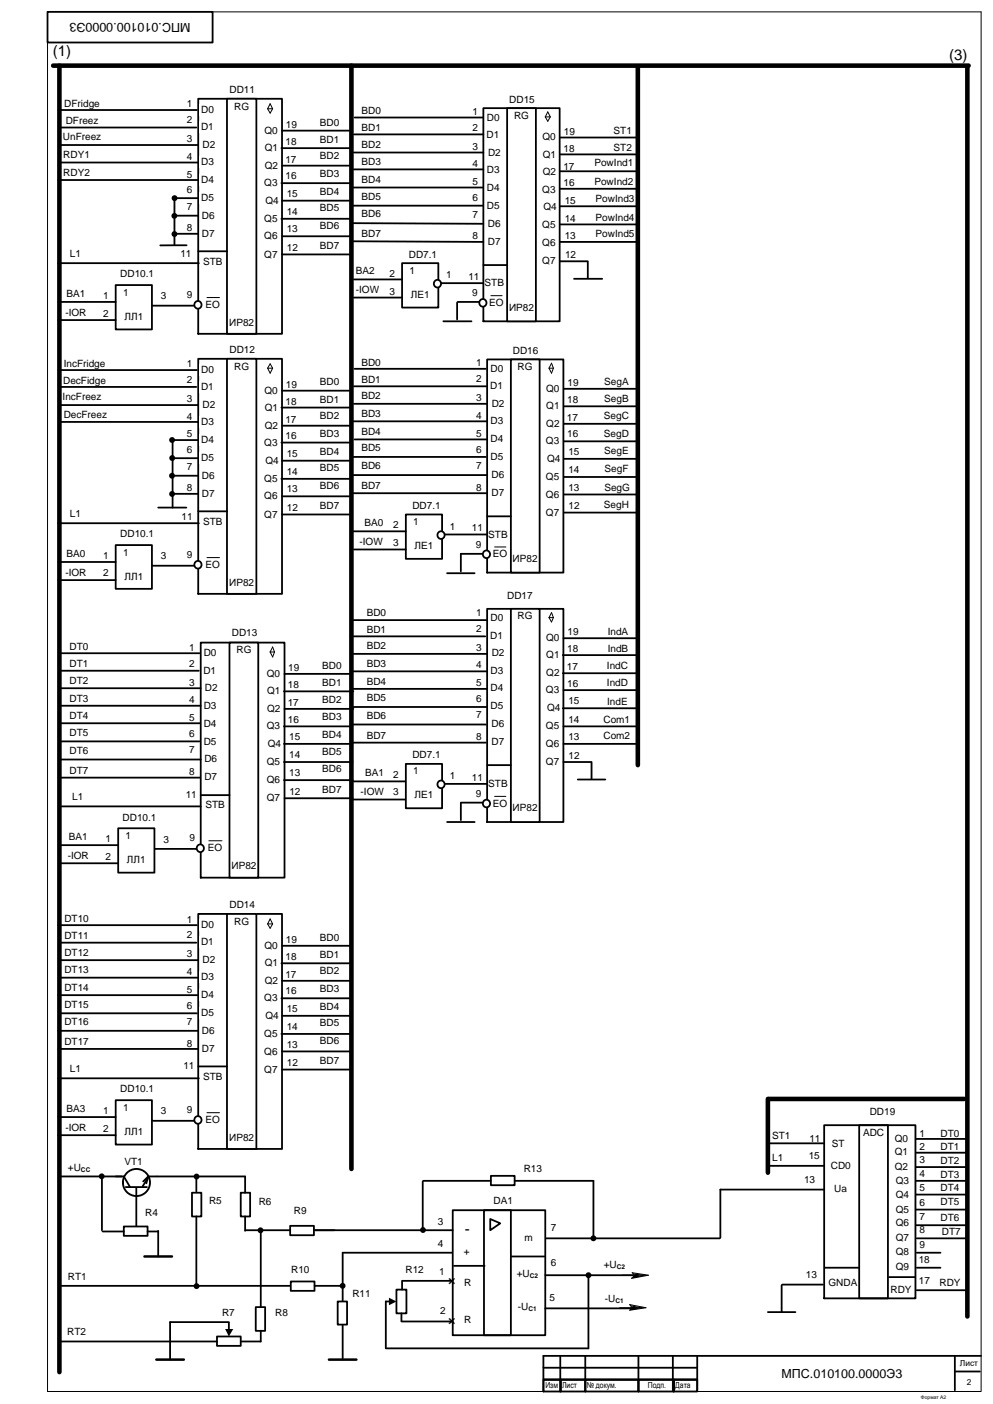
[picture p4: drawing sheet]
<svg xmlns="http://www.w3.org/2000/svg" width="420mm" height="594mm" viewBox="0 0 420 594" stroke-linecap="round" stroke-linejoin="round" font-family="sans-serif">
<path d="M20.1 5.6v583.4h272M20.1 5h395v583.7" fill="none" stroke="#000" stroke-width=".42"/>
<path d="M20.1 5h69.9v13h-69.9z" fill-rule="evenodd" fill="#fff"/>
<g fill="none" stroke="#000" stroke-width=".76">
<path d="M20.1 5h69.9v13h-69.9zM64.6 474.4h19.3M229.9 578.9h65.1M237.1 574.1v14.6M247.6 573.9v14.5M270.1 573.9v14.5M284.7 573.9v14.5M295 573.9v14.5M404 574.1v14.3M415.1 573.9h-185.2v14.8M229.9 583.9h7.4v5.1h-7.4zM230.2 583.9h64.8"/>
<path d="M237.1 583.9h10.5v5.1h-10.5zM247.6 583.9h22.5v5.1h-22.5zM270.1 583.9h15.1v5.1h-15.1zM285 583.9h10v5.1h-10zM404.3 580.5h10.3"/>
</g>
<path d="M291 589h124.1" fill="none" stroke="#000" stroke-width=".42"/>
<g fill="#fff">
<path d="M108.2 442.6h10.1v5.1h-10.1z" fill-rule="evenodd"/>
<path d="M108.2 435h10.1v5h-10.1z" fill-rule="evenodd"/>
<path d="M110.6 397.9h7.7v4.8h-7.7z" fill-rule="evenodd"/>
<path d="M109.5 405.1h8.8v5h-8.8z" fill-rule="evenodd"/>
<path d="M110.3 412.5h8v5h-8z" fill-rule="evenodd"/>
<path d="M108.2 450.3h10.1v5h-10.1z" fill-rule="evenodd"/>
<path d="M108.7 427.6h10.1v5h-10.1z" fill-rule="evenodd"/>
<path d="M108.2 419.9h10.1v5h-10.1z" fill-rule="evenodd"/>
<path d="M85.2 453.5h10v4.8h-10z" fill-rule="evenodd"/>
<path d="M86.3 471.5h10v5h-10z" fill-rule="evenodd"/>
</g>
<path d="M83.9 386.8h35.4v99.5h-35.4z" fill="none" stroke="#000" stroke-width=".76"/>
<path d="M96 386.8h12.5v99.5h-12.5z" fill-rule="evenodd" fill="#fff"/>
<path d="M96 386.8h12.5v99.5h-12.5zM119.1 407.7h29.3M119.3 415.1h29.1M119.3 400.3h28.6M119.1 437.6h29.1M119.1 422.5h28.8M119.3 429.9h28.6M24.6 456.4h59.5M83.9 451.4h12.1M119.3 452.7h28.9M119.3 445h28.9" fill="none" stroke="#000" stroke-width=".76"/>
<path d="M113.2 391.1l1.1-2.2 1.1 2.2M113.2 391.1l1.1 1.8 1.1-1.8M113.2 391.1h2.2M87.6 471h5.3" fill="none" stroke="#000" stroke-width=".42"/>
<circle cx="83.7" cy="474" r="1.58" fill="#fff"/>
<circle cx="83.7" cy="474" r="1.58" fill="none" stroke="#000" stroke-width=".76"/>
<path d="M48.9 465.7h15.4v18.8h-15.4z" fill-rule="evenodd" fill="#fff"/>
<path d="M24.6 472.8h24.3M48.9 465.7h15.4v18.8h-15.4zM24.6 480.5h24.3" fill="none" stroke="#000" stroke-width=".76"/>
<g fill="#fff">
<path d="M84.4 418.8h8.2v5.1h-8.2z" fill-rule="evenodd"/>
<path d="M84.4 396.3h7.1v5.1h-7.1z" fill-rule="evenodd"/>
<path d="M84.4 389.2h8.2v4.8h-8.2z" fill-rule="evenodd"/>
<path d="M84.4 426.2h7.4v5.1h-7.4z" fill-rule="evenodd"/>
<path d="M84.7 433.9h9v5h-9z" fill-rule="evenodd"/>
<path d="M84.7 441.6h9v5h-9z" fill-rule="evenodd"/>
<path d="M84.4 411.2h7.4v5h-7.4z" fill-rule="evenodd"/>
<path d="M84.9 403.8h8v5h-8z" fill-rule="evenodd"/>
</g>
<path d="M65.6 359.3h19.3M24.6 391.6h58.7M24.9 399h58.2M24.9 413.8h59M25.1 406.4h58.8M24.6 421.2h59M24.6 436.3h59.3M24.9 428.9h58.4M24.6 444h59.3" fill="none" stroke="#000" stroke-width=".76"/>
<g fill="#fff">
<path d="M109.3 327.6h9.8v5h-9.8z" fill-rule="evenodd"/>
<path d="M109.3 320.1h9.8v5.1h-9.8z" fill-rule="evenodd"/>
<path d="M111.4 282.8h7.9v5.1h-7.9z" fill-rule="evenodd"/>
<path d="M110.6 290h8.7v5h-8.7z" fill-rule="evenodd"/>
<path d="M111.4 297.7h7.9v5h-7.9z" fill-rule="evenodd"/>
<path d="M109.3 335.2h9.8v5.1h-9.8z" fill-rule="evenodd"/>
<path d="M109.8 312.5h9.8v5h-9.8z" fill-rule="evenodd"/>
<path d="M109.3 305.1h9.8v4.7h-9.8z" fill-rule="evenodd"/>
<path d="M86.3 338.4h10v5h-10z" fill-rule="evenodd"/>
<path d="M87.3 356.7h10.1v5h-10.1z" fill-rule="evenodd"/>
</g>
<path d="M84.9 272h35.5v99.5h-35.5z" fill="none" stroke="#000" stroke-width=".76"/>
<path d="M97.1 272h12.2v99.5h-12.2z" fill-rule="evenodd" fill="#fff"/>
<path d="M97.1 272h12.2v99.5h-12.2zM120.1 292.6h29.4M120.4 285.2h28.6M120.1 314.9h28.9M120.1 307.4h28.9M120.4 300h29.1M84.9 336.5h12.2M120.1 322.5h29.1M120.1 330.2h29.1M120.4 337.9h28.8M25.7 341.3h59.2" fill="none" stroke="#000" stroke-width=".76"/>
<path d="M114.3 276l1.1-2.2 .8 2.2M114.3 276l1.1 2.1 .8-2.1M114.3 276h1.9M88.4 355.9h5.5" fill="none" stroke="#000" stroke-width=".42"/>
<circle cx="84.7" cy="359" r="1.58" fill="#fff"/>
<circle cx="84.7" cy="359" r="1.58" fill="none" stroke="#000" stroke-width=".76"/>
<path d="M50 350.6h15.4v18.8h-15.4z" fill-rule="evenodd" fill="#fff"/>
<path d="M25.7 357.7h24.3M50 350.6h15.4v18.8h-15.4zM25.7 365.4h24.3" fill="none" stroke="#000" stroke-width=".76"/>
<g fill="#fff">
<path d="M85.5 303.7h8.2v5.1h-8.2z" fill-rule="evenodd"/>
<path d="M85.5 281.3h7.1v5h-7.1z" fill-rule="evenodd"/>
<path d="M85.5 274.1h8.2v5h-8.2z" fill-rule="evenodd"/>
<path d="M85.5 311.4h7.1v5h-7.1z" fill-rule="evenodd"/>
<path d="M85.7 318.8h9v5h-9z" fill-rule="evenodd"/>
<path d="M85.7 326.5h9v5h-9z" fill-rule="evenodd"/>
<path d="M85.5 296.3h7.1v4.8h-7.1z" fill-rule="evenodd"/>
<path d="M86 288.9h7.7v5.1h-7.7z" fill-rule="evenodd"/>
</g>
<path d="M64.6 239.4h19.3M25.7 276.5h58.7M25.7 283.9h58.4M25.7 298.7h59.2M25.9 291.3h59M25.7 306.1h59M25.9 313.8h58.5M25.7 321.5h59.2M25.7 329.1h59" fill="none" stroke="#000" stroke-width=".76"/>
<g fill="#fff">
<path d="M108.2 207.7h10.1v5h-10.1z" fill-rule="evenodd"/>
<path d="M108.2 200h10.1v5.1h-10.1z" fill-rule="evenodd"/>
<path d="M110.6 162.7h7.7v5h-7.7z" fill-rule="evenodd"/>
<path d="M109.5 170.1h8.8v5.1h-8.8z" fill-rule="evenodd"/>
<path d="M110.3 177.5h8v5.1h-8z" fill-rule="evenodd"/>
<path d="M108.2 215.4h10.1v5h-10.1z" fill-rule="evenodd"/>
<path d="M108.7 192.4h10.1v5h-10.1z" fill-rule="evenodd"/>
<path d="M108.2 184.9h10.1v5.1h-10.1z" fill-rule="evenodd"/>
<path d="M85.2 218.3h10v5h-10z" fill-rule="evenodd"/>
<path d="M86.3 236.5h10v5.1h-10z" fill-rule="evenodd"/>
</g>
<path d="M83.9 151.9h35.4v99.5h-35.4z" fill="none" stroke="#000" stroke-width=".76"/>
<path d="M96 151.9h12.5v99.5h-12.5z" fill-rule="evenodd" fill="#fff"/>
<path d="M96 151.9h12.5v99.5h-12.5zM119.1 172.5h29.3M119.3 165.4h28.6M119.1 187.3h28.8M119.3 180.2h29.1M119.3 195h28.6M83.9 216.4h12.1M119.1 202.7h29.1M119.3 217.8h28.9M119.3 210.1h28.9M24.6 221.5h59.5" fill="none" stroke="#000" stroke-width=".76"/>
<path d="M113.2 155.8l1.1-1.8 1.1 1.8M113.2 155.8l1.1 2.2 1.1-2.2M113.2 155.8h2.2M87.6 236h5.3" fill="none" stroke="#000" stroke-width=".42"/>
<circle cx="83.7" cy="239" r="1.58" fill="#fff"/>
<circle cx="83.7" cy="239" r="1.58" fill="none" stroke="#000" stroke-width=".76"/>
<path d="M48.9 230.7h15.4v18.5h-15.4z" fill-rule="evenodd" fill="#fff"/>
<path d="M24.6 237.9h24.3M48.9 230.7h15.4v18.5h-15.4zM24.6 245.5h24.3" fill="none" stroke="#000" stroke-width=".76"/>
<g fill="#fff">
<path d="M84.4 183.6h8.2v5h-8.2z" fill-rule="evenodd"/>
<path d="M84.4 161.4h7.1v5h-7.1z" fill-rule="evenodd"/>
<path d="M84.4 154h8.2v5h-8.2z" fill-rule="evenodd"/>
<path d="M84.4 191.3h7.4v5h-7.4z" fill-rule="evenodd"/>
<path d="M84.7 199h9v5h-9z" fill-rule="evenodd"/>
<path d="M84.7 206.6h9v5.1h-9z" fill-rule="evenodd"/>
<path d="M84.4 176.2h7.4v5h-7.4z" fill-rule="evenodd"/>
<path d="M84.9 168.8h8v5h-8z" fill-rule="evenodd"/>
</g>
<path d="M64.6 129.4h19.3M24.6 156.6h58.7M24.9 163.8h58.2M24.9 178.6h59M25.1 171.4h58.8M72.8 186.3h11.1M72.8 193.9h11.1M73 186.5v28.3M66.9 214.8h11.9M72.8 201.3h11.1M72.8 209h11.1" fill="none" stroke="#000" stroke-width=".76"/>
<g fill="#000">
<circle cx="72.8" cy="186.2" r="1.24"/>
<circle cx="72.9" cy="193.9" r="1.24"/>
<circle cx="72.8" cy="201.4" r="1.24"/>
<circle cx="72.8" cy="209.1" r="1.24"/>
</g>
<g fill="#fff">
<path d="M108.2 97.6h10.1v5.1h-10.1z" fill-rule="evenodd"/>
<path d="M108.2 90.2h10.1v4.8h-10.1z" fill-rule="evenodd"/>
<path d="M110.6 52.9h7.7v4.8h-7.7z" fill-rule="evenodd"/>
<path d="M109.5 60.1h8.8v5h-8.8z" fill-rule="evenodd"/>
<path d="M110.3 67.7h8v4.8h-8z" fill-rule="evenodd"/>
<path d="M108.2 105.3h10.1v5h-10.1z" fill-rule="evenodd"/>
<path d="M108.7 82.6h10.1v5h-10.1z" fill-rule="evenodd"/>
<path d="M108.2 74.9h10.1v5h-10.1z" fill-rule="evenodd"/>
<path d="M85.2 108.5h10v4.7h-10z" fill-rule="evenodd"/>
<path d="M86.3 126.5h10v5h-10z" fill-rule="evenodd"/>
</g>
<path d="M83.9 41.8h35.4v99.5h-35.4z" fill="none" stroke="#000" stroke-width=".76"/>
<path d="M96 41.8h12.5v99.5h-12.5z" fill-rule="evenodd" fill="#fff"/>
<path d="M96 41.8h12.5v99.5h-12.5zM119.3 55.3h28.6M119.1 62.7h29.3M119.1 77.5h28.8M119.3 70.1h29.1M119.1 92.6h29.1M119.3 84.9h28.6M24.6 111.4h59.5M83.9 106.4h12.1M119.3 107.7h28.9M119.3 100h28.9" fill="none" stroke="#000" stroke-width=".76"/>
<path d="M113.2 46l1.1-2.1 1.1 2.1M113.2 46l1.1 1.9 1.1-1.9M113.2 46h2.2M87.6 125.9h5.3" fill="none" stroke="#000" stroke-width=".42"/>
<circle cx="83.7" cy="129" r="1.58" fill="#fff"/>
<circle cx="83.7" cy="129" r="1.58" fill="none" stroke="#000" stroke-width=".76"/>
<path d="M48.9 120.6h15.4v18.8h-15.4z" fill-rule="evenodd" fill="#fff"/>
<path d="M24.6 135.5h24.3M24.6 127.8h24.3M48.9 120.6h15.4v18.8h-15.4z" fill="none" stroke="#000" stroke-width=".76"/>
<g fill="#fff">
<path d="M84.4 73.8h8.2v5h-8.2z" fill-rule="evenodd"/>
<path d="M84.4 51.3h7.1v5.1h-7.1z" fill-rule="evenodd"/>
<path d="M84.4 44.2h8.2v4.7h-8.2z" fill-rule="evenodd"/>
<path d="M84.4 81.5h7.4v4.8h-7.4z" fill-rule="evenodd"/>
<path d="M84.7 88.9h9v5h-9z" fill-rule="evenodd"/>
<path d="M84.7 96.6h9v5h-9z" fill-rule="evenodd"/>
<path d="M84.4 66.1h7.4v5.1h-7.4z" fill-rule="evenodd"/>
<path d="M84.9 59h8v4.8h-8z" fill-rule="evenodd"/>
</g>
<path d="M24.6 46.6h58.7M24.9 54h58.2M24.6 76.2h59M24.9 68.8h59M25.1 61.4h58.8M73.8 83.9h10.1M73.8 91.3h10.1M73.8 99h10.1M73.8 83.6v20.1M78.9 103.8l-11.1 .1M193.7 127.8h10.8" fill="none" stroke="#000" stroke-width=".76"/>
<g fill="#000">
<circle cx="73.8" cy="91.4" r="1.24"/>
<circle cx="73.8" cy="99.1" r="1.24"/>
<circle cx="73.9" cy="83.9" r="1.24"/>
</g>
<path d="M22.5 27.8h387.3M25.1 27.8v553M148.7 27.8v467" fill="none" stroke="#000" stroke-width="1.9"/>
<g fill="#fff">
<path d="M225.7 100.5h10v5.1h-10z" fill-rule="evenodd"/>
<path d="M205.3 77h8.2v5h-8.2z" fill-rule="evenodd"/>
<path d="M205.3 54.5h7.2v5h-7.2z" fill-rule="evenodd"/>
<path d="M205.3 47.4h8.2v5h-8.2z" fill-rule="evenodd"/>
<path d="M225.7 92.9h10v5h-10z" fill-rule="evenodd"/>
<path d="M228.1 55.6h7.6v5h-7.6z" fill-rule="evenodd"/>
<path d="M205.3 84.7h7.2v5h-7.2z" fill-rule="evenodd"/>
<path d="M204.5 92.1h8.2v5h-8.2z" fill-rule="evenodd"/>
<path d="M204.5 99.7h8.2v5.1h-8.2z" fill-rule="evenodd"/>
<path d="M227.3 63h8.7v5h-8.7z" fill-rule="evenodd"/>
<path d="M227.8 70.4h8.2v5h-8.2z" fill-rule="evenodd"/>
<path d="M225.7 108.2h10v5h-10z" fill-rule="evenodd"/>
<path d="M226.2 85.2h10.1v5h-10.1z" fill-rule="evenodd"/>
<path d="M225.7 77.8h10v5h-10z" fill-rule="evenodd"/>
<path d="M204.3 117.5h10v5h-10z" fill-rule="evenodd"/>
<path d="M205.3 69.6h7.2v4.7h-7.2z" fill-rule="evenodd"/>
<path d="M205.8 62.2h10.1v5h-10.1z" fill-rule="evenodd"/>
<path d="M206.4 125.7h10v5h-10z" fill-rule="evenodd"/>
</g>
<path d="M204.5 45.8h32.3v90.2h-32.3z" fill="none" stroke="#000" stroke-width=".76"/>
<path d="M214.6 45.8h12.1v90.2h-12.1z" fill-rule="evenodd" fill="#fff"/>
<g fill="none" stroke="#000" stroke-width=".76">
<path d="M149.8 56.9h54.7M150 49.7h54.3M214.6 45.8h12.1v90.2h-12.1zM237.1 58.2h32.8M149.2 79.4h55.1M149.5 71.7h55M149.8 64.6h54.7M237.1 65.4h32.8M237.1 72.5h32.8M237.1 79.9h32.8M149.5 87h54.8M149.5 94.5l55 .2"/>
<path d="M237.1 87.3h32.8M237.1 95h32.8M149.5 102.1l55 .3M178.3 119.9h26.2M204.5 112.2h10.1M237.1 110.6h11.3M237.1 102.4h32.8"/>
</g>
<path d="M207.7 125.1h4.8" fill="none" stroke="#000" stroke-width=".42"/>
<circle cx="204.3" cy="128.2" r="1.58" fill="#fff"/>
<g fill="none" stroke="#000" stroke-width=".76">
<path d="M187.6 136h11.9M193.4 128.1v7.1"/>
<circle cx="204.3" cy="128.2" r="1.58"/>
</g>
<path d="M230.7 49.5l1.1-2.1 1 2.1M230.7 49.5l1.1 1.8 1-1.8M230.7 49.5h2.1" fill="none" stroke="#000" stroke-width=".42"/>
<path d="M170.1 111.4h15.4v18.8h-15.4z" fill-rule="evenodd" fill="#fff"/>
<path d="M149.8 118.3h20.3M170.1 111.4h15.4v18.8h-15.4zM149.8 125.9h20.1" fill="none" stroke="#000" stroke-width=".76"/>
<circle cx="185" cy="120" r="1.58" fill="#fff"/>
<g fill="none" stroke="#000" stroke-width=".76">
<path d="M195 234.4h11.1"/>
<circle cx="185" cy="120" r="1.58"/>
</g>
<g fill="#fff">
<path d="M227.3 206.9h10v5h-10z" fill-rule="evenodd"/>
<path d="M206.9 183.4h8.2v5h-8.2z" fill-rule="evenodd"/>
<path d="M206.6 161.1h7.4v4.8h-7.4z" fill-rule="evenodd"/>
<path d="M206.9 153.7h8.2v5.1h-8.2z" fill-rule="evenodd"/>
<path d="M227.3 199.2h10v5.1h-10z" fill-rule="evenodd"/>
<path d="M229.7 162.2h7.6v4.8h-7.6z" fill-rule="evenodd"/>
<path d="M206.9 191h7.1v5.1h-7.1z" fill-rule="evenodd"/>
<path d="M206.1 198.4h8.2v5.1h-8.2z" fill-rule="evenodd"/>
<path d="M206.1 206.1h8.2v5h-8.2z" fill-rule="evenodd"/>
<path d="M228.9 169.3h8.7v5.1h-8.7z" fill-rule="evenodd"/>
<path d="M229.4 176.7h8.2v5.1h-8.2z" fill-rule="evenodd"/>
<path d="M227.3 214.6h10v5h-10z" fill-rule="evenodd"/>
<path d="M227.8 191.8h10.1v5h-10.1z" fill-rule="evenodd"/>
<path d="M227.3 184.1h10v5.1h-10z" fill-rule="evenodd"/>
<path d="M205.8 223.8h10.1v5.1h-10.1z" fill-rule="evenodd"/>
<path d="M206.9 175.9h7.1v5.1h-7.1z" fill-rule="evenodd"/>
<path d="M207.4 168.5h9.8v5.1h-9.8z" fill-rule="evenodd"/>
<path d="M208 232h9.8v5.1h-9.8z" fill-rule="evenodd"/>
</g>
<path d="M206.1 152.1h32.3v90.3h-32.3z" fill="none" stroke="#000" stroke-width=".76"/>
<path d="M216.2 152.1h12.1v90.3h-12.1z" fill-rule="evenodd" fill="#fff"/>
<g fill="none" stroke="#000" stroke-width=".76">
<path d="M150 156.1h55.6M216.2 152.1h12.1v90.3h-12.1zM149.5 178.3h56.6M149.8 163.5h56M149.8 170.9h56.3M238.7 172h31.2M238.7 179.4h31.2M238.7 164.6h31.2M149.5 193.4h56.1M150 186h55.8M238.7 194.2h31.2M238.7 186.8h31.2"/>
<path d="M149.5 201.1h56.6M149.5 208.8h56.6M206.1 218.5h10.1M238.7 217h31.2M238.7 201.9h31.2M238.7 209.3h31.2M179.7 226.2h26.4"/>
</g>
<path d="M209.3 231.5h4.7" fill="none" stroke="#000" stroke-width=".42"/>
<circle cx="205.8" cy="234.6" r="1.58" fill="#fff"/>
<g fill="none" stroke="#000" stroke-width=".76">
<path d="M195 234.4v7.4M189.2 242.6h11.6"/>
<circle cx="205.8" cy="234.6" r="1.58"/>
</g>
<path d="M232.3 155.8l1.1-2.1 .8 2.1M232.3 155.8l1.1 2.2 .8-2.2M232.3 155.8h1.9" fill="none" stroke="#000" stroke-width=".42"/>
<path d="M171.7 217.8h15.4v18.7h-15.4z" fill-rule="evenodd" fill="#fff"/>
<path d="M171.7 217.8h15.4v18.7h-15.4zM149.5 224.9h22.2M149.8 232.6h21.9" fill="none" stroke="#000" stroke-width=".76"/>
<circle cx="186.6" cy="226.5" r="1.58" fill="#fff"/>
<g fill="none" stroke="#000" stroke-width=".76">
<path d="M242.9 118h11.9M248.7 110.6v7.1M195 339.7h11.1"/>
<circle cx="186.6" cy="226.5" r="1.58"/>
</g>
<g fill="#fff">
<path d="M227.3 312.5h10v4.7h-10z" fill-rule="evenodd"/>
<path d="M206.9 288.9h8.2v5.1h-8.2z" fill-rule="evenodd"/>
<path d="M206.6 266.4h7.4v5.1h-7.4z" fill-rule="evenodd"/>
<path d="M206.9 259.3h8.2v5h-8.2z" fill-rule="evenodd"/>
<path d="M227.3 304.8h10v5h-10z" fill-rule="evenodd"/>
<path d="M229.7 267.5h7.6v5h-7.6z" fill-rule="evenodd"/>
<path d="M206.9 296.6h7.1v5h-7.1z" fill-rule="evenodd"/>
<path d="M206.1 304h8.2v5h-8.2z" fill-rule="evenodd"/>
<path d="M206.1 311.7h8.2v5h-8.2z" fill-rule="evenodd"/>
<path d="M228.9 274.9h8.7v5h-8.7z" fill-rule="evenodd"/>
<path d="M229.4 282.3h8.2v5h-8.2z" fill-rule="evenodd"/>
<path d="M227.3 320.1h10v5.1h-10z" fill-rule="evenodd"/>
<path d="M227.8 297.1h10.1v5.1h-10.1z" fill-rule="evenodd"/>
<path d="M227.3 289.7h10v5h-10z" fill-rule="evenodd"/>
<path d="M205.8 329.4h10.1v4.8h-10.1z" fill-rule="evenodd"/>
<path d="M206.9 281.3h7.1v5h-7.1z" fill-rule="evenodd"/>
<path d="M207.4 274.1h9.8v5h-9.8z" fill-rule="evenodd"/>
<path d="M208 337.6h9.8v5h-9.8z" fill-rule="evenodd"/>
</g>
<path d="M206.1 257.7h32.3v90.2h-32.3z" fill="none" stroke="#000" stroke-width=".76"/>
<path d="M216.2 257.7h12.1v90.2h-12.1z" fill-rule="evenodd" fill="#fff"/>
<g fill="none" stroke="#000" stroke-width=".76">
<path d="M216.2 257.7h12.1v90.2h-12.1zM148.2 269.3h57.1M148.4 262.5h57.4M149 276.8h57.1M238.1 277.3h31.8M238.4 270.1h31.5M148.4 299.2h57.4M148.7 291.6h57.4M149 284.2h57.1M238.1 285h31.8M238.1 299.8h31.5M238.4 292.1h31.5"/>
<path d="M148.4 306.7h57.2M148.4 314.3h57.2M238.4 307.4h31.5M238.4 314.9h31.5M179.7 331.8h26.4M206.1 323.8h10.1M238.4 322.5h11.6"/>
</g>
<path d="M209.3 337.1h4.7" fill="none" stroke="#000" stroke-width=".42"/>
<circle cx="205.8" cy="340.1" r="1.58" fill="#fff"/>
<g fill="none" stroke="#000" stroke-width=".76">
<path d="M195 340v7.1M189.2 347.9h11.6"/>
<circle cx="205.8" cy="340.1" r="1.58"/>
</g>
<path d="M232.3 261.4l1.1-2.1 .8 2.1M232.3 261.4l1.1 1.9 .8-1.9M232.3 261.4h1.9" fill="none" stroke="#000" stroke-width=".42"/>
<path d="M171.7 323.3h15.4v18.8h-15.4z" fill-rule="evenodd" fill="#fff"/>
<path d="M148.7 338.4h22.7M149.2 330.7h22.2M171.7 323.3h15.4v18.8h-15.4z" fill="none" stroke="#000" stroke-width=".76"/>
<circle cx="186.6" cy="332" r="1.58" fill="#fff"/>
<g fill="none" stroke="#000" stroke-width=".76">
<path d="M244.5 329.9h11.6M250.3 322.5v7.2"/>
<circle cx="186.6" cy="332" r="1.58"/>
</g>
<path d="M409.3 28.3v528.9M324.9 465.1v31.3" fill="none" stroke="#000" stroke-width="1.9"/>
<g fill="#fff">
<path d="M349.8 540.5h13.7v5.1h-13.7z" fill-rule="evenodd"/>
<path d="M375.2 543.5h12.1v5h-12.1z" fill-rule="evenodd"/>
<path d="M350.6 500.9h10v5h-10z" fill-rule="evenodd"/>
<path d="M376.5 491.6h9.8v5h-9.8z" fill-rule="evenodd"/>
<path d="M376.5 479.4h9.8v5.1h-9.8z" fill-rule="evenodd"/>
<path d="M349.8 481.5h10v5.1h-10z" fill-rule="evenodd"/>
<path d="M363.5 476.2h12.2v73.3h-12.2z" fill-rule="evenodd"/>
</g>
<path d="M363.5 476.2h12.2v73.3h-12.2zM387.6 482.1h21.7M387.6 487.9h21.4M387.9 546.1h21.1" fill="none" stroke="#000" stroke-width=".76"/>
<g fill="#fff">
<path d="M376.5 485.2h9.8v5.1h-9.8z" fill-rule="evenodd"/>
<path d="M376.8 509.9h10v5h-10z" fill-rule="evenodd"/>
<path d="M376.8 497.4h10v5h-10z" fill-rule="evenodd"/>
<path d="M376.8 503.2h10v5.1h-10z" fill-rule="evenodd"/>
<path d="M376.8 527.3h10v5h-10z" fill-rule="evenodd"/>
<path d="M376.8 515.4h10v5h-10z" fill-rule="evenodd"/>
<path d="M376.8 521.2h10v5.1h-10z" fill-rule="evenodd"/>
<path d="M376.8 533.9h10v5.1h-10z" fill-rule="evenodd"/>
</g>
<path d="M348.7 476.2h38.6v73.3h-38.6zM387.6 494h21.4M387.6 499.8h21.7M387.6 505.6h21.7M387.6 512h21.7M387.6 518.6h21.4M387.9 524.1h21.1M387.9 530.2h10M387.9 536.6h10" fill="none" stroke="#000" stroke-width=".76"/>
<path d="M350.8 491.1h10.1v5h-10.1z" fill-rule="evenodd" fill="#fff"/>
<path d="M324.9 493.4h23.8M325.2 483.9h23.5M349 536.6h14.3M96.8 559.6h-24.8v15.9M330.7 544v11.4M331 543.7h17.2M376.2 540.5h10.9M145 560.7v14.8" fill="none" stroke="#000" stroke-width=".76"/>
<g fill="#fff">
<path d="M192.9 540.8h10v5h-10z" fill-rule="evenodd"/>
<path d="M193.9 517.3h7.4v6.6h-7.4z" fill-rule="evenodd"/>
<path d="M193.1 527.6h8.8v5h-8.8z" fill-rule="evenodd"/>
<path d="M192.9 556.2h10v5h-10z" fill-rule="evenodd"/>
<path d="M216.7 521.5h13.8v5h-13.8z" fill-rule="evenodd"/>
<path d="M204.8 512.2h11.4v52.9h-11.4z" fill-rule="evenodd"/>
</g>
<path d="M191.6 512.2h39.1v52.9h-39.1zM204.8 512.2h11.4v52.9h-11.4z" fill="none" stroke="#000" stroke-width=".76"/>
<path d="M207.4 515.9l4.3 1.9-4.3 2.9z" fill="#fff"/>
<g fill="none" stroke="#000" stroke-width=".76">
<path d="M25.4 497.9h26.2M43.1 497.9v22.8M66.4 497.9h37.3M207.4 515.9l4.3 1.9-4.3 2.9zM125.4 520.7h66.2M145 530.2h46.3M192.1 535.8h13M216.4 531.8h14.1M230.7 539.8h37.1M231 524.1h73.5M169.9 559.3h21.7M170.1 542.1h21.5"/>
<path d="M230.7 553.8h36"/>
</g>
<circle cx="43" cy="497.9" r="1.24" fill="#000"/>
<path d="M52.4 519.1h10v4h-10z" fill-rule="evenodd" fill="#fff"/>
<path d="M48.9 497.9h3.5l2.6 4.5M66.4 497.9h-3.4l-2.7 4.3M52.4 519.1h10v4h-10zM53.2 502.4h9M57.7 502.7v16.1M60.6 500.1l2.1-2.2-.8 3M43.4 521.2h9M62.4 521.2h4.5M66.9 521v10.8M25.7 544.2h97.3" fill="none" stroke="#000" stroke-width=".76"/>
<path d="M167.7 545.8h4.3v10.1h-4.3z" fill-rule="evenodd" fill="#fff"/>
<path d="M249 539.8v30.9M164.8 550.9h-1.6v19.8M167.7 545.8h4.3v10.1h-4.3zM169.9 555.9v3.2M170.1 542.4v3.4" fill="none" stroke="#000" stroke-width=".76"/>
<g fill="#000">
<path d="M164.6 549.3l3.1 1.6-3.1 1.5z"/>
<circle cx="249" cy="539.7" r="1.24"/>
</g>
<path d="M28 491.9h11.4v5h-11.4z" fill-rule="evenodd" fill="#fff"/>
<g fill="none" stroke="#000" stroke-width=".42">
<path d="M263.3 539.8h10M267.5 538.7l6.9 1.1-7.2 1.3 1.4-1.3zM268 539.2l4 .6M270.1 539.8l-.8 .5M272.5 539.8l-4.5 1M268.8 540l-.8 .5"/>
<circle cx="269.1" cy="540" r=".57"/>
</g>
<circle cx="269.1" cy="540" r=".57" fill="#000"/>
<path d="M81.2 504.8h4v10.1h-4z" fill-rule="evenodd" fill="#fff"/>
<path d="M83.1 497.9v6.4M81.2 504.8h4v10.1h-4zM83.1 514.9v29.3" fill="none" stroke="#000" stroke-width=".76"/>
<g fill="#000">
<circle cx="83.2" cy="498" r="1.24"/>
<circle cx="83.2" cy="544.4" r="1.24"/>
</g>
<path d="M101.9 504.8h3.9v10.1h-3.9z" fill-rule="evenodd" fill="#fff"/>
<path d="M103.7 497.9v6.9M101.9 504.8h3.9v10.1h-3.9z" fill="none" stroke="#000" stroke-width=".76"/>
<path d="M108.2 553.2h4v10.1h-4z" fill-rule="evenodd" fill="#fff"/>
<path d="M110.3 520.7v32.5M108.2 553.2h4v10.1h-4z" fill="none" stroke="#000" stroke-width=".76"/>
<circle cx="110.2" cy="520.7" r="1.24" fill="#000"/>
<path d="M91.8 565.7h10.1v3.9h-10.1z" fill-rule="evenodd" fill="#fff"/>
<path d="M103.7 514.9v6.1M103.7 520.7h19.1M96.8 559.9v2.9M25.1 567.8h66.7M91.8 565.7h10.1v3.9h-10.1zM110.3 563.3v4.5h-8.2" fill="none" stroke="#000" stroke-width=".76"/>
<path d="M95.2 562.5h3.5l-1.9 3.2z" fill="#000"/>
<path d="M122.8 518.8h10v4h-10z" fill-rule="evenodd" fill="#fff"/>
<path d="M122.8 518.8h10v4h-10z" fill="none" stroke="#000" stroke-width=".76"/>
<path d="M123 542.4h10.1v4h-10.1z" fill-rule="evenodd" fill="#fff"/>
<path d="M123 542.4h10.1v4h-10.1z" fill="none" stroke="#000" stroke-width=".76"/>
<g fill="#fff">
<path d="M254.8 532.6h11.4v5h-11.4z" fill-rule="evenodd"/>
<path d="M255.3 547.2h11.4v5h-11.4z" fill-rule="evenodd"/>
</g>
<g fill="none" stroke="#000" stroke-width=".42">
<path d="M262.2 553.5h10.1M266.4 552.2l6.9 1.3-6.9 1.1 1.1-1.1zM267 552.7l3.9 .8M267.8 553.5l-.6 .8M269.3 553.5l-1 .3M271.5 553.5l-4.5 .8"/>
<circle cx="268.1" cy="553.7" r=".57"/>
</g>
<g fill="#000">
<circle cx="251.1" cy="524.1" r="1.24"/>
<circle cx="268.1" cy="553.7" r=".57"/>
</g>
<path d="M251.1 499.8v24.3M132.8 520.7h8.8M145 530.2v13.8M133.1 544.2h11.9M163.5 570.7h85.5" fill="none" stroke="#000" stroke-width=".76"/>
<path d="M142.9 550.9h3.9v9.8h-3.9z" fill-rule="evenodd" fill="#fff"/>
<path d="M142.9 550.9h3.9v9.8h-3.9zM145 544.2v6.4" fill="none" stroke="#000" stroke-width=".76"/>
<circle cx="145" cy="544.2" r="1.24" fill="#000"/>
<path d="M207.7 497.7h10.1v3.9h-10.1z" fill-rule="evenodd" fill="#fff"/>
<path d="M179.1 499.8h28.6M207.7 497.7h10.1v3.9h-10.1zM217.8 499.8h33.3M178.9 500.1v20.6" fill="none" stroke="#000" stroke-width=".76"/>
<circle cx="179" cy="520.6" r="1.24" fill="#000"/>
<g fill="#fff">
<path d="M218 536.8h11.4v5.1h-11.4z" fill-rule="evenodd"/>
<path d="M218.5 550.9h11.4v4.7h-11.4z" fill-rule="evenodd"/>
</g>
<path d="M61.1 531.8h11.7M66.1 575.5h11.7M139.2 575.5h11.6" fill="none" stroke="#000" stroke-width="1.1"/>
<path d="M348.7 503.5h-43.9v20.4M324.9 555.4h11.6" fill="none" stroke="#000" stroke-width=".76"/>
<path d="M269.9 28v295.8M325.2 465.1h82.8" fill="none" stroke="#000" stroke-width="1.9"/>
<circle cx="57.7" cy="500.5" r="5.7" fill="none" stroke="#000" stroke-width=".79"/>
<g font-size="6.4">
<text x="188.6" y="542.3" transform="rotate(45 188.6 542.3)">+</text>
<text x="188.6" y="559.2" transform="rotate(45 188.6 559.2)">+</text>
</g>
<g font-size="6.3">
<text x="22.4" y="23.7">(1)</text>
<text x="401.6" y="25.2">(3)</text>
<text x="196.6" y="522.5">-</text>
</g>
<g font-size="5.3">
<text x="80.6" y="9.9" transform="rotate(-180 80.6 9.9)">МПС.010100.0000Э3</text>
<text x="330.7" y="583.3">МПС.010100.0000Э3</text>
</g>
<g font-size="4.2">
<text x="97.1" y="39.3">DD11</text>
<text x="27.2" y="45.1">DFridge</text>
<text x="79.1" y="45.5">1</text>
<text x="85.2" y="47.8">D0</text>
<text x="99.1" y="46.4">RG</text>
<text x="215.5" y="43.5">DD15</text>
<text x="27.8" y="52.4">DFreez</text>
<text x="79.1" y="52.1">2</text>
<text x="135.3" y="53.1">BD0</text>
<text x="153" y="48.2">BD0</text>
<text x="199.9" y="48.7">1</text>
<text x="206" y="51.1">D0</text>
<text x="217.5" y="50.2">RG</text>
<text x="26.6" y="59.4">UnFreez</text>
<text x="85.1" y="55.1">D1</text>
<text x="111.9" y="56.6">Q0</text>
<text x="121" y="54.2">19</text>
<text x="153" y="55.5">BD1</text>
<text x="199.9" y="55.4">2</text>
<text x="205.9" y="58.4">D1</text>
<text x="229.5" y="59.4">Q0</text>
<text x="238.6" y="57">19</text>
<text x="259.6" y="56.8">ST1</text>
<text x="79.1" y="60.3">3</text>
<text x="85.7" y="62.6">D2</text>
<text x="112" y="63.9">Q1</text>
<text x="120.8" y="61.4">18</text>
<text x="135.3" y="60.4">BD1</text>
<text x="153" y="62.5">BD2</text>
<text x="199.9" y="63.5">3</text>
<text x="206.5" y="65.9">D2</text>
<text x="238.5" y="64.2">18</text>
<text x="259.6" y="63.8">ST2</text>
<text x="26.8" y="66.9">RDY1</text>
<text x="79.1" y="67.6">4</text>
<text x="85.2" y="70">D3</text>
<text x="112" y="71.4">Q2</text>
<text x="120.7" y="69">17</text>
<text x="135.3" y="67.4">BD2</text>
<text x="153" y="70">BD3</text>
<text x="199.9" y="70.9">4</text>
<text x="229.6" y="66.7">Q1</text>
<text x="238.4" y="71.8">17</text>
<text x="251.5" y="70.4">PowInd1</text>
<text x="26.8" y="74.4">RDY2</text>
<text x="79.1" y="75.1">5</text>
<text x="85.2" y="77.5">D4</text>
<text x="120.8" y="75.9">16</text>
<text x="135.3" y="74.9">BD3</text>
<text x="153" y="77.5">BD4</text>
<text x="206" y="73.2">D3</text>
<text x="229.6" y="74.2">Q2</text>
<text x="79.1" y="81.9">6</text>
<text x="111.8" y="78.7">Q3</text>
<text x="121.3" y="83.4">15</text>
<text x="135.3" y="82.4">BD4</text>
<text x="199.9" y="78.4">5</text>
<text x="206" y="80.7">D4</text>
<text x="229.5" y="81.6">Q3</text>
<text x="238.5" y="78.7">16</text>
<text x="251.5" y="78.4">PowInd2</text>
<text x="79.1" y="88.8">7</text>
<text x="85.2" y="85.1">D5</text>
<text x="112.3" y="86.2">Q4</text>
<text x="135.3" y="89.4">BD5</text>
<text x="153" y="84.5">BD5</text>
<text x="199.9" y="85.1">6</text>
<text x="206" y="88.4">D5</text>
<text x="230" y="89.1">Q4</text>
<text x="239" y="86.2">15</text>
<text x="252" y="85.4">PowInd3</text>
<text x="85.5" y="92.6">D6</text>
<text x="111.8" y="93.9">Q5</text>
<text x="121.3" y="90.9">14</text>
<text x="153" y="92">BD6</text>
<text x="199.9" y="92.1">7</text>
<text x="206.5" y="95.9">D6</text>
<text x="239" y="93.9">14</text>
<text x="252" y="93.4">PowInd4</text>
<text x="79.1" y="98">8</text>
<text x="85.5" y="100.3">D7</text>
<text x="111.8" y="101.4">Q6</text>
<text x="121.3" y="98.4">13</text>
<text x="135.3" y="96.9">BD6</text>
<text x="153" y="100.5">BD7</text>
<text x="199.9" y="101.2">8</text>
<text x="229.5" y="96.7">Q5</text>
<text x="239" y="101.2">13</text>
<text x="252" y="100.4">PowInd5</text>
<text x="121.4" y="106.4">12</text>
<text x="135.3" y="105.4">BD7</text>
<text x="206.5" y="103.6">D7</text>
<text x="229.5" y="104.2">Q6</text>
<text x="29.6" y="108.6">L1</text>
<text x="76.3" y="108.6">11</text>
<text x="86" y="112.1">STB</text>
<text x="111.8" y="109.1">Q7</text>
<text x="173" y="109.1">DD7.1</text>
<text x="229.5" y="111.9">Q7</text>
<text x="239.1" y="109.2">12</text>
<text x="50.9" y="117.3">DD10.1</text>
<text x="150.5" y="116.1">BA2</text>
<text x="164.8" y="117.2">2</text>
<text x="173.3" y="115.8">1</text>
<text x="188.8" y="117.8">1</text>
<text x="198.2" y="118.5">11</text>
<text x="28.1" y="125.6">BA1</text>
<text x="52.1" y="125.1">1</text>
<text x="150.6" y="124">-IOW</text>
<text x="164.8" y="124.7">3</text>
<text x="173.9" y="126">ЛЕ1</text>
<text x="199.8" y="125.3">9</text>
<text x="205.1" y="121.1">STB</text>
<text x="43.6" y="126.5">1</text>
<text x="68.1" y="126.6">3</text>
<text x="79.1" y="126.1">9</text>
<text x="87" y="130.3">EO</text>
<text x="207" y="129.5">EO</text>
<text x="215.4" y="131.5">ИР82</text>
<text x="27.7" y="133.6">-IOR</text>
<text x="43.6" y="134">2</text>
<text x="52.7" y="135.3">ЛЛ1</text>
<text x="97" y="137.9">ИР82</text>
<text x="97.1" y="149.3">DD12</text>
<text x="217" y="149.9">DD16</text>
<text x="26.9" y="155.1">IncFridge</text>
<text x="79.1" y="155.5">1</text>
<text x="152.9" y="154.8">BD0</text>
<text x="201.5" y="155.1">1</text>
<text x="85.2" y="157.8">D0</text>
<text x="99.1" y="156.4">RG</text>
<text x="201.5" y="161.8">2</text>
<text x="207.5" y="157.5">D0</text>
<text x="219" y="156.6">RG</text>
<text x="26.7" y="162.4">DecFidge</text>
<text x="79.1" y="162.1">2</text>
<text x="85.1" y="165.1">D1</text>
<text x="111.9" y="166.6">Q0</text>
<text x="121" y="164.2">19</text>
<text x="135.3" y="163.1">BD0</text>
<text x="152.9" y="162.1">BD1</text>
<text x="207.4" y="164.8">D1</text>
<text x="231" y="165.8">Q0</text>
<text x="240.1" y="163.5">19</text>
<text x="255.7" y="163">SegA</text>
<text x="26.5" y="169.4">IncFreez</text>
<text x="79.1" y="170.3">3</text>
<text x="85.7" y="172.6">D2</text>
<text x="112" y="173.9">Q1</text>
<text x="120.8" y="171.4">18</text>
<text x="135.3" y="170.4">BD1</text>
<text x="152.9" y="169.1">BD2</text>
<text x="201.5" y="169.9">3</text>
<text x="208" y="172.3">D2</text>
<text x="231.2" y="173.1">Q1</text>
<text x="240" y="170.6">18</text>
<text x="255.7" y="170.1">SegB</text>
<text x="27" y="176.9">DecFreez</text>
<text x="79.1" y="177.6">4</text>
<text x="85.2" y="180">D3</text>
<text x="120.7" y="179">17</text>
<text x="135.3" y="177.4">BD2</text>
<text x="152.9" y="176.6">BD3</text>
<text x="201.5" y="177.3">4</text>
<text x="207.5" y="179.6">D3</text>
<text x="239.9" y="178.3">17</text>
<text x="255.6" y="177.2">SegC</text>
<text x="79.1" y="185.1">5</text>
<text x="112" y="181.4">Q2</text>
<text x="120.8" y="185.9">16</text>
<text x="135.3" y="184.9">BD3</text>
<text x="152.9" y="184.1">BD4</text>
<text x="201.5" y="184.8">5</text>
<text x="231.2" y="180.6">Q2</text>
<text x="240" y="185.1">16</text>
<text x="255.6" y="185">SegD</text>
<text x="79.1" y="191.9">6</text>
<text x="85.2" y="187.5">D4</text>
<text x="111.8" y="188.7">Q3</text>
<text x="152.9" y="191.1">BD5</text>
<text x="201.5" y="191.5">6</text>
<text x="207.5" y="187.2">D4</text>
<text x="231" y="188">Q3</text>
<text x="85.2" y="195.1">D5</text>
<text x="112.3" y="196.2">Q4</text>
<text x="121.3" y="193.4">15</text>
<text x="135.3" y="192.4">BD4</text>
<text x="207.5" y="194.8">D5</text>
<text x="231.5" y="195.5">Q4</text>
<text x="240.5" y="192.6">15</text>
<text x="255.7" y="192.2">SegE</text>
<text x="79.1" y="198.8">7</text>
<text x="85.5" y="202.6">D6</text>
<text x="111.8" y="203.9">Q5</text>
<text x="121.3" y="200.9">14</text>
<text x="135.3" y="199.4">BD5</text>
<text x="152.9" y="198.6">BD6</text>
<text x="201.5" y="198.5">7</text>
<text x="208" y="202.3">D6</text>
<text x="231" y="203.1">Q5</text>
<text x="240.5" y="200.3">14</text>
<text x="255.8" y="200">SegF</text>
<text x="79.1" y="208">8</text>
<text x="121.3" y="208.4">13</text>
<text x="135.3" y="206.9">BD6</text>
<text x="152.9" y="207.1">BD7</text>
<text x="201.5" y="207.6">8</text>
<text x="208" y="210">D7</text>
<text x="240.5" y="207.6">13</text>
<text x="255.7" y="207.8">SegG</text>
<text x="85.5" y="210.3">D7</text>
<text x="111.8" y="211.4">Q6</text>
<text x="135.3" y="215.4">BD7</text>
<text x="174.5" y="215.5">DD7.1</text>
<text x="231" y="210.6">Q6</text>
<text x="240.6" y="215.6">12</text>
<text x="255.6" y="214.9">SegH</text>
<text x="29.6" y="218.6">L1</text>
<text x="76.8" y="220.1">11</text>
<text x="111.8" y="219.1">Q7</text>
<text x="121.4" y="216.4">12</text>
<text x="231" y="218.3">Q7</text>
<text x="50.9" y="227.3">DD10.1</text>
<text x="86" y="222.1">STB</text>
<text x="154.2" y="222.7">BA0</text>
<text x="166.3" y="223.6">2</text>
<text x="174.8" y="222.2">1</text>
<text x="190.3" y="224.3">1</text>
<text x="199.7" y="224.9">11</text>
<text x="206.6" y="227.6">STB</text>
<text x="152.1" y="230.6">-IOW</text>
<text x="166.3" y="231.1">3</text>
<text x="175.4" y="232.4">ЛЕ1</text>
<text x="201.3" y="231.7">9</text>
<text x="28.1" y="235.6">BA0</text>
<text x="43.6" y="236.5">1</text>
<text x="52.1" y="235.1">1</text>
<text x="68.1" y="236.6">3</text>
<text x="79.1" y="236.1">9</text>
<text x="208.5" y="235.9">EO</text>
<text x="216.9" y="237.9">ИР82</text>
<text x="27.7" y="243.6">-IOR</text>
<text x="43.6" y="244">2</text>
<text x="52.7" y="245.3">ЛЛ1</text>
<text x="87" y="240.3">EO</text>
<text x="97" y="247.9">ИР82</text>
<text x="214.6" y="253.4">DD17</text>
<text x="155.2" y="260.5">BD0</text>
<text x="201.5" y="260.6">1</text>
<text x="207.5" y="263">D0</text>
<text x="219" y="262.1">RG</text>
<text x="98.1" y="269.3">DD13</text>
<text x="155.2" y="267.8">BD1</text>
<text x="201.5" y="267.3">2</text>
<text x="240.1" y="269">19</text>
<text x="257.1" y="268.8">IndA</text>
<text x="29.4" y="275.1">DT0</text>
<text x="80.1" y="275.5">1</text>
<text x="155.2" y="274.8">BD2</text>
<text x="201.5" y="275.4">3</text>
<text x="207.4" y="270.3">D1</text>
<text x="231" y="271.3">Q0</text>
<text x="257.1" y="275.8">IndB</text>
<text x="86.2" y="277.8">D0</text>
<text x="100.1" y="276.4">RG</text>
<text x="208" y="277.8">D2</text>
<text x="231.2" y="278.6">Q1</text>
<text x="240" y="276.1">18</text>
<text x="29.4" y="282.4">DT1</text>
<text x="80.1" y="282.1">2</text>
<text x="86.1" y="285.1">D1</text>
<text x="112.9" y="286.6">Q0</text>
<text x="122" y="284.2">19</text>
<text x="136.3" y="283.1">BD0</text>
<text x="155.2" y="282.3">BD3</text>
<text x="201.5" y="282.8">4</text>
<text x="207.5" y="285.1">D3</text>
<text x="231.2" y="286.1">Q2</text>
<text x="239.9" y="283.8">17</text>
<text x="256.8" y="283.3">IndC</text>
<text x="29.4" y="289.4">DT2</text>
<text x="80.1" y="290.3">3</text>
<text x="86.7" y="292.6">D2</text>
<text x="113" y="293.9">Q1</text>
<text x="121.8" y="291.4">18</text>
<text x="136.3" y="290.4">BD1</text>
<text x="155.2" y="289.8">BD4</text>
<text x="201.5" y="290.3">5</text>
<text x="207.5" y="292.7">D4</text>
<text x="231" y="293.5">Q3</text>
<text x="240" y="290.6">16</text>
<text x="256.8" y="290.3">IndD</text>
<text x="29.4" y="296.9">DT3</text>
<text x="80.1" y="297.6">4</text>
<text x="86.2" y="300">D3</text>
<text x="121.7" y="299">17</text>
<text x="136.3" y="297.4">BD2</text>
<text x="155.2" y="296.8">BD5</text>
<text x="201.5" y="297">6</text>
<text x="240.5" y="298.1">15</text>
<text x="256.9" y="298.4">IndE</text>
<text x="29.4" y="304.4">DT4</text>
<text x="80.1" y="305.1">5</text>
<text x="113" y="301.4">Q2</text>
<text x="121.8" y="305.9">16</text>
<text x="136.3" y="304.9">BD3</text>
<text x="155.2" y="304.3">BD6</text>
<text x="201.5" y="304">7</text>
<text x="207.5" y="300.3">D5</text>
<text x="231.5" y="301">Q4</text>
<text x="240.5" y="305.8">14</text>
<text x="255.4" y="305.8">Com1</text>
<text x="29.4" y="311.4">DT5</text>
<text x="80.1" y="311.9">6</text>
<text x="86.2" y="307.5">D4</text>
<text x="112.8" y="308.7">Q3</text>
<text x="208" y="307.8">D6</text>
<text x="231" y="308.6">Q5</text>
<text x="86.2" y="315.1">D5</text>
<text x="113.3" y="316.2">Q4</text>
<text x="122.3" y="313.4">15</text>
<text x="136.3" y="312.4">BD4</text>
<text x="155.2" y="312.8">BD7</text>
<text x="201.5" y="313.1">8</text>
<text x="208" y="315.5">D7</text>
<text x="231" y="316.1">Q6</text>
<text x="240.5" y="313.1">13</text>
<text x="255.4" y="312.8">Com2</text>
<text x="29.4" y="318.9">DT6</text>
<text x="80.1" y="318.8">7</text>
<text x="86.5" y="322.6">D6</text>
<text x="112.8" y="323.9">Q5</text>
<text x="122.3" y="320.9">14</text>
<text x="136.3" y="319.4">BD5</text>
<text x="174.5" y="321">DD7.1</text>
<text x="231" y="323.8">Q7</text>
<text x="240.6" y="321.1">12</text>
<text x="29.4" y="327.4">DT7</text>
<text x="80.1" y="328">8</text>
<text x="122.3" y="328.4">13</text>
<text x="136.3" y="326.9">BD6</text>
<text x="154.5" y="328.5">BA1</text>
<text x="166.3" y="329.1">2</text>
<text x="174.8" y="327.7">1</text>
<text x="190.3" y="329.8">1</text>
<text x="86.5" y="330.3">D7</text>
<text x="112.8" y="331.4">Q6</text>
<text x="136.3" y="335.4">BD7</text>
<text x="199.7" y="330.4">11</text>
<text x="206.6" y="333.1">STB</text>
<text x="30.6" y="338.6">L1</text>
<text x="78.6" y="337.6">11</text>
<text x="112.8" y="339.1">Q7</text>
<text x="122.4" y="336.4">12</text>
<text x="152.6" y="336.7">-IOW</text>
<text x="166.3" y="336.6">3</text>
<text x="175.4" y="337.9">ЛЕ1</text>
<text x="201.3" y="337.2">9</text>
<text x="208.5" y="341.4">EO</text>
<text x="51.9" y="347.3">DD10.1</text>
<text x="87" y="342.1">STB</text>
<text x="216.9" y="343.4">ИР82</text>
<text x="29.1" y="355.6">BA1</text>
<text x="44.6" y="356.5">1</text>
<text x="53.1" y="355.1">1</text>
<text x="69.1" y="356.6">3</text>
<text x="80.1" y="356.1">9</text>
<text x="28.7" y="363.6">-IOR</text>
<text x="44.6" y="364">2</text>
<text x="53.7" y="365.3">ЛЛ1</text>
<text x="88" y="360.3">EO</text>
<text x="98" y="367.9">ИР82</text>
<text x="97.1" y="384.3">DD14</text>
<text x="27.2" y="390.1">DT10</text>
<text x="79.1" y="390.5">1</text>
<text x="85.2" y="392.8">D0</text>
<text x="99.1" y="391.4">RG</text>
<text x="27.2" y="397.4">DT11</text>
<text x="79.1" y="397.1">2</text>
<text x="85.1" y="400.1">D1</text>
<text x="111.9" y="401.6">Q0</text>
<text x="121" y="399.2">19</text>
<text x="135.3" y="398.1">BD0</text>
<text x="27.2" y="404.4">DT12</text>
<text x="79.1" y="405.3">3</text>
<text x="85.7" y="407.6">D2</text>
<text x="120.8" y="406.4">18</text>
<text x="135.3" y="405.4">BD1</text>
<text x="27.2" y="411.9">DT13</text>
<text x="79.1" y="412.6">4</text>
<text x="112" y="408.9">Q1</text>
<text x="120.7" y="414">17</text>
<text x="135.3" y="412.4">BD2</text>
<text x="27.2" y="419.4">DT14</text>
<text x="85.2" y="415">D3</text>
<text x="112" y="416.4">Q2</text>
<text x="135.3" y="419.9">BD3</text>
<text x="79.1" y="420.1">5</text>
<text x="85.2" y="422.5">D4</text>
<text x="111.8" y="423.7">Q3</text>
<text x="120.8" y="420.9">16</text>
<text x="27.2" y="426.4">DT15</text>
<text x="79.1" y="426.9">6</text>
<text x="85.2" y="430.1">D5</text>
<text x="112.3" y="431.2">Q4</text>
<text x="121.3" y="428.4">15</text>
<text x="135.3" y="427.4">BD4</text>
<text x="27.2" y="433.9">DT16</text>
<text x="79.1" y="433.8">7</text>
<text x="85.5" y="437.6">D6</text>
<text x="121.3" y="435.9">14</text>
<text x="135.3" y="434.4">BD5</text>
<text x="27.2" y="442.4">DT17</text>
<text x="79.1" y="443">8</text>
<text x="111.8" y="438.9">Q5</text>
<text x="121.3" y="443.4">13</text>
<text x="135.3" y="441.9">BD6</text>
<text x="85.5" y="445.3">D7</text>
<text x="111.8" y="446.4">Q6</text>
<text x="29.6" y="453.6">L1</text>
<text x="77.6" y="452.6">11</text>
<text x="111.8" y="454.1">Q7</text>
<text x="121.4" y="451.4">12</text>
<text x="135.3" y="450.4">BD7</text>
<text x="86" y="457.1">STB</text>
<text x="50.9" y="462.3">DD10.1</text>
<text x="28.1" y="470.6">BA3</text>
<text x="43.6" y="471.5">1</text>
<text x="52.1" y="470.1">1</text>
<text x="68.1" y="471.6">3</text>
<text x="79.1" y="471.1">9</text>
<text x="368" y="472.1">DD19</text>
<text x="27.7" y="478.6">-IOR</text>
<text x="43.6" y="479">2</text>
<text x="87" y="475.3">EO</text>
<text x="52.7" y="480.3">ЛЛ1</text>
<text x="97" y="482.9">ИР82</text>
<text x="326.7" y="482">ST1</text>
<text x="342.4" y="483.3">11</text>
<text x="352" y="485.3">ST</text>
<text x="365.2" y="480.8">ADC</text>
<text x="378.6" y="483.3">Q0</text>
<text x="389" y="481.3">1</text>
<text x="398" y="481">DT0</text>
<text x="326.7" y="491.3">L1</text>
<text x="342.2" y="490.7">15</text>
<text x="378.6" y="489">Q1</text>
<text x="389" y="486.7">2</text>
<text x="398" y="486.6">DT1</text>
<text x="28.7" y="495.6">+U</text>
<text x="52.6" y="493.3">VT1</text>
<text x="221.6" y="496.1">R13</text>
<text x="351.5" y="494.8">CD0</text>
<text x="378.6" y="495.3">Q2</text>
<text x="389" y="492.4">3</text>
<text x="398" y="492.6">DT2</text>
<text x="340.2" y="500.6">13</text>
<text x="379" y="501.1">Q3</text>
<text x="389" y="498.3">4</text>
<text x="389" y="503.9">5</text>
<text x="398" y="498.6">DT3</text>
<text x="88.5" y="509.8">R5</text>
<text x="208.9" y="509.5">DA1</text>
<text x="353" y="504.7">Ua</text>
<text x="379" y="507.1">Q4</text>
<text x="398" y="504.2">DT4</text>
<text x="61.5" y="514.8">R4</text>
<text x="109.5" y="510.2">R6</text>
<text x="124.4" y="513.8">R9</text>
<text x="379" y="513.6">Q5</text>
<text x="389" y="510.3">6</text>
<text x="398" y="510.1">DT5</text>
<text x="185.3" y="518.3">3</text>
<text x="233" y="521">7</text>
<text x="379" y="519.1">Q6</text>
<text x="389" y="516.3">7</text>
<text x="398" y="516.6">DT6</text>
<text x="185.3" y="527.8">4</text>
<text x="221.9" y="525.3">m</text>
<text x="379" y="525.1">Q7</text>
<text x="389" y="522">8</text>
<text x="398.5" y="522.8">DT7</text>
<text x="196.3" y="531.3">+</text>
<text x="379" y="531.1">Q8</text>
<text x="389" y="528.1">9</text>
<text x="123.2" y="538.8">R10</text>
<text x="171.6" y="538.8">R12</text>
<text x="185.8" y="539.5">1</text>
<text x="233" y="536">6</text>
<text x="255.4" y="536.5">+U</text>
<text x="379" y="537.6">Q9</text>
<text x="388.7" y="534.5">18</text>
<text x="28.7" y="541.6">RT1</text>
<text x="196.4" y="544.5">R</text>
<text x="218.6" y="540.5">+U</text>
<text x="340.9" y="541">13</text>
<text x="350.5" y="544.2">GNDA</text>
<text x="388.8" y="543.6">17</text>
<text x="397.5" y="544.1">RDY</text>
<text x="149.1" y="548.8">R11</text>
<text x="232.5" y="550.5">5</text>
<text x="255.9" y="551">-U</text>
<text x="376.8" y="547.1">RDY</text>
<text x="94" y="556.8">R7</text>
<text x="116.5" y="556.8">R8</text>
<text x="186.3" y="556">2</text>
<text x="219.1" y="554.5">-U</text>
<text x="196.4" y="560">R</text>
<text x="28.4" y="565">RT2</text>
</g>
<g font-size="3.5">
<text x="406.1" y="578">Лист</text>
<text x="230.7" y="587.6">Изм</text>
<text x="237.8" y="587.6">Лист</text>
<text x="248.2" y="587.5">№ докум.</text>
<text x="274.1" y="587.5">Подп.</text>
<text x="285.7" y="587.5">Дата</text>
<text x="409" y="586.1">2</text>
</g>
<g font-size="2.8">
<text x="34.3" y="496.2">CС</text>
<text x="261" y="537.1">C2</text>
<text x="224.2" y="541.1">C2</text>
<text x="260.4" y="551.6">C1</text>
<text x="223.6" y="555.1">C1</text>
</g>
<text font-size="2.1" x="389.7" y="592.3">Формат А2</text>
</svg>
